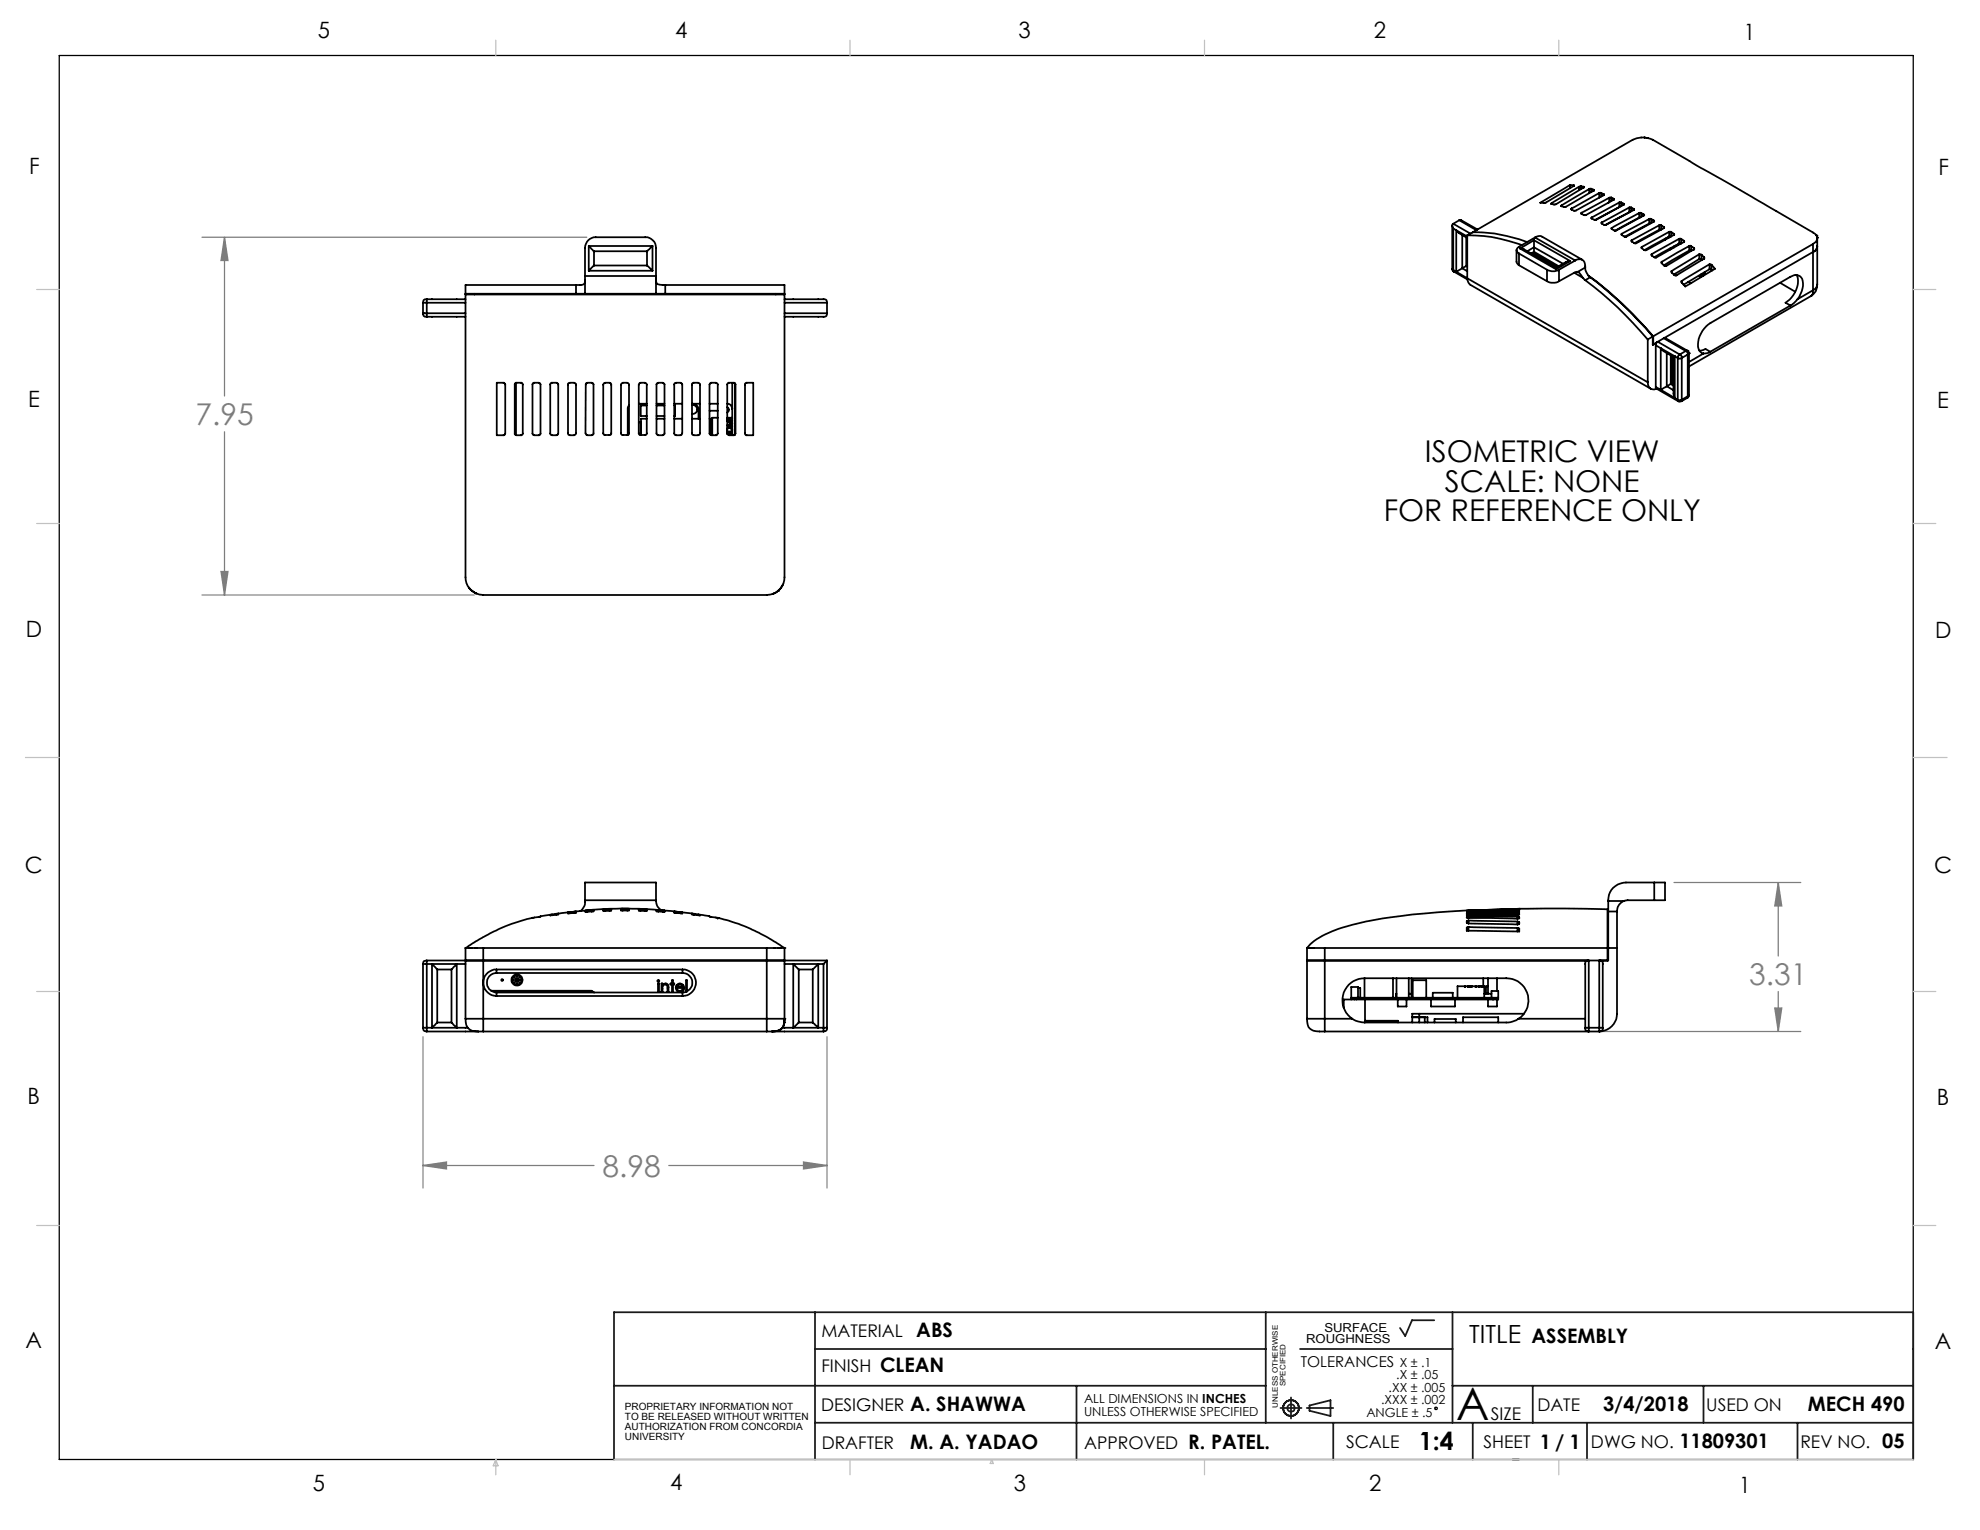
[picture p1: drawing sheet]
<svg xmlns="http://www.w3.org/2000/svg" width="279mm" height="216mm" viewBox="0 0 279 216" stroke-linecap="round" stroke-linejoin="round" font-family="sans-serif">
<g fill="none" stroke="#000" stroke-width=".18">
<path d="M8.4 7.8h261.6v198.2h-261.6z"/>
<circle cx="202.6" cy="198.7" r=".17"/>
</g>
<g fill="none" stroke="#191924" stroke-width=".25">
<path d="M86.6 195.5h92M115 185.2v20.8M115 190.4h63.6M151.9 195.5v10.5M178.6 185.2v15.6M180.7 198.7h3M182.2 197.2v3M183.4 190.4h21.6M184.4 198.7h3.7M184.8 198.3l2.9-.7v2.2l-2.9-.7zM202.4 186.3h-3.2l-.9 2.2-.7-1.1M205 185.2v15.6"/>
<path d="M205 195.5h65M216.3 195.5v5.3M240.4 195.5v5.3M86.6 206v-20.8h183.4v20.8M115 200.8h155M188.1 200.8v5.2M207.8 200.8v5.2M213.4 206h.9M223.9 200.8v5.2M253.6 200.8v5.2"/>
<circle cx="182.2" cy="198.7" r="1.11"/>
<circle cx="182.2" cy="198.7" r=".51"/>
</g>
<g fill="none" stroke="#808080" stroke-width=".18">
<path d="M28.5 33.5h54.3M31.7 33.5l.5 3.3h-1zM31.7 33.5v22.4M31.7 60.9v23.1M28.5 84h38.4M31.2 80.6h1l-.5 3.4zM236.2 124.5h17.9M250.9 124.5l.5 3.3h-1zM250.9 124.5v10.4M250.9 139.9v5.7M59.7 146.3v21.3M116.7 146.3v21.3"/>
<path d="M225.5 145.6h28.6M250.4 142.2h1l-.5 3.4zM59.7 164.5l3.3-.5v1zM59.7 164.5h24.1M94.4 164.5h22.3M113.4 164l3.3 .5-3.3 .5z"/>
</g>
<g fill="none" stroke="#c0c0c0" stroke-width=".18">
<path d="M70 5.7v2.1M119.9 5.7v2.1M170 5.7v2.1M220 5.7v2.1M5.2 40.9h3.2M270 40.9h3.2M5.2 73.9h3.2M270 73.9h3.2M3.6 106.9h4.8M270 106.9h4.7M5.2 139.9h3.2M270 139.9h3.2"/>
<path d="M5.2 172.9h3.2M270 172.9h3.2M70 206v2.1M70 206l.3 .8h-.7zM86.6 206h183.4M119.9 206v2.1M139.9 206l.3 .5h-.5zM170 206v2.1M220 206v2.1"/>
</g>
<path d="M59.7 164.5l3.3-.5v1zM113.4 164l3.3 .5-3.3 .5zM31.7 33.5l.5 3.3h-1zM31.2 80.6h1l-.5 3.4zM250.9 124.5l.5 3.3h-1zM250.4 142.2h1l-.5 3.4z" fill="#808080"/>
<g fill="none" stroke="#000" stroke-width=".25">
<path d="M232 19.4l-1 .1-.6 .2-22.6 13.1M232 19.4h.1M232 19.4l.4 .1M232.4 19.5l.8 .2 10.9 6.3 11.7 6.8 .5 .4M232.4 19.5h.1M82.5 38.9v-3.9a1.51 1.51 0 0 1 1.6-1.5h7a1.51 1.51 0 0 1 1.5 1.5v3.9M82.5 38.9v2.6M82.5 39.5v.4a1.05 1.05 0 0 1-.9 .3h-.3M82.5 38.9h10.1M83.1 34.7l.7 .8M83.1 34.7h9M83.1 34.7v3.5"/>
<path d="M83.1 38.2h9M83.8 37.5l-.7 .7M83.8 35.5v2M83.8 35.5h7.5M83.8 37.5h7.5M91.3 37.5l.8 .7M91.3 35.5v2M92.1 34.7l-.8 .8M92.1 34.7v3.5M92.6 38.9v2.6M92.6 39.2a.76 .76 0 0 0 .5 1h.8M204.9 31.8v6.2"/>
<path d="M204.9 38l.2 .3M204.9 38h.1M204.9 38l.2 .1M205.1 31.6l-.2 .1 .2 .5M205.1 38.1v.2M205.1 32.2l.4 .3M205.1 32.2v5.9M205.1 38.1l.4 .2M205.1 31.6l2.4 1.3M205.1 38.3l2 1.1M205.5 32.5l.4 .4 1.1 .7M205.5 32.5v5.8"/>
<path d="M205.5 32.5l1.5 .9M205.5 38.3l1.5 1M205.9 31.1l.3-.1 2.3 1.4M205.9 31.1l-.8 .5M205.9 31.1l2.5 1.4M206.3 37.9l-.8 .4M206.3 33.2v4.7M206.3 37.9l.7 .4M206.9 37.5l-.6 .4M206.9 33.5v4M206.9 37.5l.1 .1M207 33.2a20.8 20.8 0 0 1 7.7 1.4"/>
<path d="M207 39.3a1.21 1.21 0 0 0 .5 .9l25.4 14.7M207 37.5h-.1M207 39.3l25.5 14.6M207 33.2v6.1M207.8 32.8l-.8 .4M207.8 32.8h.1a19.7 19.7 0 0 1 7.6 1.3M207.8 32.8h.1M214 35.3v1.6l.3 .5M214.3 35.8l4 2.3M214.3 35.8v1.6M214.3 37.4l4 2.3M214.5 35.1l.6 .1 4.5 2.6"/>
<path d="M214.5 35.1l5.1 2.9M216.5 33.9v1M216.5 35.5v.2M216.5 35.7l3.3 2M216.5 35.7l-.2 .2M216.5 33.9l-2 1.2M216.5 33.9l5.1 2.9M216.5 34.9v.6M216.5 34.9l4.1 2.3M216.5 35.5l3.5 2.1M216.5 34.9l-1 .6M216.5 35.5l-.4 .3"/>
<path d="M216.6 33.5l-2.3 1.3a.5 .5 0 0 0-.3 .5 .5 .5 0 0 0 .3 .5M216.6 33.5a.93 .93 0 0 1 1-.1l5.7 3.3M216.6 33.5l5.7 3.3M218.3 38.1a1.8 1.8 0 0 0 1.7 0M218.3 39.7a1.8 1.8 0 0 0 1.7 0M218.3 38.1v1.6M218.9 28.7v.1M219.6 37.8v.2M220 38.1v1.6M220.3 29v.1M221.5 26.1l-4.2 2.5h.8l4-2.4M221.5 26.1h.6"/>
<path d="M221.5 26.1v.5M221.6 36.8l-.6 .2-1.4 .8M221.6 36.8l-2 1.2M221.8 29.4v.2M222.1 26.1v.1M222.1 38.5l-2.1 1.2M222.1 38.5l1.2 .7M222.3 36.8a.86 .86 0 0 1 1-.1 .86 .86 0 0 1 .4 .9v.1M222.3 36.8l-2.3 1.3M222.6 38.4l-.5 .1M222.6 38.4l.2 .1 .5 .7M222.8 26.4l-3.9 2.3"/>
<path d="M222.8 26.4v.4M223.1 26.3l-.3 .1M223.1 26.3l.4 .1M223.1 26.3v.4M223.2 30v.2M223.3 39.2l.4 .3M223.5 26.5l-4 2.4-.6-.1M223.5 26.4v.1M223.7 39.5a50.6 50.6 0 0 1 8.8 8.4M223.7 37.7a1.88 1.88 0 0 0 .7 1.4M223.7 37.7l-1.1 .7M224.2 38.9a58.4 58.4 0 0 1 9.1 8.5"/>
<path d="M224.3 26.7l-4 2.3M224.3 26.7v.6M224.4 39.1a54.4 54.4 0 0 1 8.8 8.4M224.4 39.1l-.7 .4M224.5 26.6l-.2 .1M224.5 26.6l.4 .2M224.5 26.6v.5M224.6 30.7v.1M224.9 26.9l-3.9 2.3-.7-.1M224.9 26.8v.1M225.7 27.2h.3M225.7 27.2l-3.9 2.2"/>
<path d="M225.7 27.2v.7M226 27.2l.3 .2M226 27.2v.5M226 31.4v.1M226.3 27.4v.2l-3.9 2.1-.6-.1M226.3 27.4v.1M227.1 27.9l-3.9 2.1M227.1 27.9v.6l-.1 .1M227.4 27.9h-.3M227.4 27.9l.3 .1M227.4 27.9v.5M227.4 32.2v.1"/>
<path d="M227.7 28.2l-3.9 2.1-.2 .1-.4-.2v-.2M227.7 28v.2M228.5 28.6h.3M228.5 28.6l-3.9 2.1M228.5 29.2l-3.4 1.8M228.5 29.2h.1M228.5 28.6v.6M228.8 28.6l.3 .2M228.8 28.6v.5M228.8 33v.2M229.1 28.9l-3.9 2.1h-.2l-.5-.2 .1-.1M229.1 28.8v.1"/>
<path d="M229.9 29.3h.3M229.9 29.3l-3.9 2.1M229.9 30l-3.4 1.7M229.9 29.3v.7M230 29.9l-.1 .1M230.2 29.3l.3 .2M230.2 29.3v.5M230.3 33.9v.2M230.5 29.6l-3.9 2.1h-.2l-.4-.2M230.5 29.5v.1M231.3 30.1h.3M231.3 30.1l-3.9 2.1"/>
<path d="M231.3 30.7l-3.4 1.9M231.3 30.7h.2M231.3 30.1v.6M231.6 30.1l.4 .2M231.6 30.1v.5M231.7 34.9v.1M232 30.4l-4 2.2-.6-.3M232 30.3v.1M232.7 30.9h.3M232.7 30.9l-3.9 2.1M232.7 31.5l-3.4 1.9M232.7 30.9v.6"/>
<path d="M232.9 31.5h-.2M233 30.9l.4 .2M233 30.9v.6M233.1 35.9v.2M233.1 36.1l.3 .2M233.4 31.3l-3.9 2.1h-.3l-.4-.2M233.4 31.1v.2M234.1 31.8h.3M234.1 31.8l-3.8 2.1M234.1 32.4l-3.5 1.9M234.1 32.4h.3M234.1 31.8v.6"/>
<path d="M234.4 31.8l.4 .2M234.4 31.8v.6M234.5 36.9v.2M234.8 32.2l-4 2.2-.5-.3M234.8 32v.2M234.9 33.7v.2M235 33.7v.1M235.4 33.4l.1 .1M235.5 32.7h.3M235.5 32.7l-3.8 2.2M235.5 33.4l-3.5 1.9M235.5 33.4h.3"/>
<path d="M235.5 32.7v.7M235.6 35.1v.2M235.7 35.1l.1 .1M235.8 32.7l.4 .3M235.8 32.7v.6M235.9 38.2v.3M236.2 33.2l-3.9 2.1h-.2l-.4-.3M236.2 33v.2M236.2 34.8h.1M236.2 34.8v.1M236.3 38.7l.3 .1M237 33.7h.2"/>
<path d="M237 33.7l-3.9 2.2M237 34.4l-3.6 1.9M237 33.7v.7M237.1 34.4v-.1l-.9 .5M237.2 33.7v.7h-.2M237.2 33.7l.4 .3M237.3 39.7v.2M237.6 34.1l-3.9 2.3-.3-.1M237.6 34v.1M238.2 39.8l.4 .2M238.4 34.7h.3M238.4 34.7l-3.9 2.2"/>
<path d="M238.4 35.3l-3.6 2.1M238.4 34.7v.6M238.7 34.7v.7l-.3-.1M238.7 34.7l.3 .3M239 35.2l-3.9 2.3h-.3l-.3-.4M239 35v.2M239.7 38.9l.4 .2M239.8 35.9h.3M239.8 35.9l-3.9 2.3M239.8 36.5l-3.6 2.2M239.8 36.5l.3 .1M239.8 35.9v.6"/>
<path d="M240 38.7l.3 .2M240.1 35.9l.4 .4M240.1 36.6l.1 .1M240.1 35.9v.7M240.5 36.5l-4 2.4-.2-.1-.4-.3M240.5 36.3v.1v.1M240.5 36.3v.2M240.5 38.4a.22 .22 0 0 1-.1 .3 .22 .22 0 0 1-.2-.1M241.2 37.3l.3 .1M241.2 37.3l-3.9 2.4M241.2 38l-3.6 2.2M241.2 38l.3 .1"/>
<path d="M241.2 37.3v.7M241.5 37.4l.5 .5-3.6 2.2-.6 .3-.5-.5M241.5 38.1l.1 .1M241.5 37.4v.7M251.2 39.9l2.1 1.3M253.5 38.8a2.95 2.95 0 0 1-.7 3.2l-.8 .7 .7 .4M255.8 34.4l-22.5 13M255.8 34.4v6.6M256.3 33.2h.1M256.3 33.2l.1 .3M256.4 33.5h.1M256.4 33.7l-.1 .4-.5 .3"/>
<path d="M256.4 34.7a.87 .87 0 0 1-.6 .9l-21.9 12.6M256.4 33.5v6.6M59.7 44.2v.1M59.7 44.2h.1M59.7 42.7h.5M59.7 44.2h.5M59.7 42.7v1.6M59.7 44.3l.1 .3 .4 .1M60.2 42.2v.5M60.2 44.2v.5M60.2 42.2l-.4 .1-.1 .4M60.2 42.7v1.5"/>
<path d="M60.2 42.2h5.5M60.2 42.7h5.5M60.2 44.7h5.5M60.2 44.2h5.5M65.7 41.6h45M65.7 41.5h15.6M67 41.5v.1M70.1 54h1l.2 .2v7l-.2 .2h-1zM72.7 54.1l.1-.1h.8l.2 .2v7l-.2 .2h-.7l-.3-.1zM72.8 54v7.4M75.2 54h.8l.3 .2v7l-.2 .2h-.7l-.3-.2v-7zM77.7 54.1l.1-.1h.7l.3 .2v7l-.1 .2h-.2h-.6l-.3-.2z"/>
<path d="M80.2 54.1l.2-.1h.6l.3 .3v6.8l-.3 .3h-.6l-.2-.2zM81.3 40.2h-15.6v41.3a2.48 2.48 0 0 0 1.4 2.2M81.3 41.5h1.2M81.3 40.2v1.3M82.5 41.5h10.1M82.7 54.1l.2-.1h.6l.2 .2v7l-.2 .2h-.6l-.2-.1-.1-.2zM85.3 54h.7l.3 .2v7l-.2 .2h-.8l-.2-.3v-6.8zM87.7 54.1l.2-.1h.6l.3 .2v7l-.2 .2h-.8l-.2-.2zM88.8 57.2l-.2 .4v3.8M90.1 59.6h.3v1.8M90.1 57h1.2M90.2 54.1l.8-.1 .3 .2v7l-.2 .2h-.8l-.2-.2v-6.9z"/>
<path d="M91.3 59.1h-.8v2.3M91.3 57.2h-.9v1.5h.9M92.6 41.5h1.3M92.6 59.1h1.2M92.6 58.7h1.2M92.6 57.2h1.2M92.6 57h1.2M92.7 54h.8l.3 .2v7l-.3 .2h-.6l-.3-.2v-7zM93.9 40.2h16.8v41.3a2.43 2.43 0 0 1-.6 1.5M93.9 41.5h16.8M93.9 40.2v1.3M95.1 59.1h1.2"/>
<path d="M95.1 57.2h.1v1.5h-.1M95.1 57h1.2M95.2 54.1l.2-.1h.6l.3 .2v6.9l-.3 .3h-.6l-.3-.2zM97.6 57.1a.63 .63 0 0 1 .8 .7 .63 .63 0 0 1-.8 .6M97.6 59.1h1.2M97.7 54.1l.1-.1h.7l.3 .2v7l-.1 .2h-.2h-.6l-.3-.2zM98.8 57h-1.2h.2a.85 .85 0 0 1 .8 .8v1.3M100.1 59.1h.2v2.3M100.1 58h1.2M100.1 57h1.2M100.3 54h.7l.3 .2v7l-.2 .2h-.7l-.3-.2v-6.9zM101.3 58.9h-.8v2.5"/>
<path d="M102.6 57a.72 .72 0 0 1 .7 .7M102.6 57.5a.43 .43 0 0 1 0 .7M102.6 58.9h.7M102.6 59.1h.7M102.6 59.4l.6 .3-.6 .3M103.3 54v7.4M103.3 59.3l-.7 .1M103.3 59.4h-.5l.5 .3M103.3 59.8l-.5 .2 .5 .1M103.7 54.1v7.2M105.2 54.1l.1-.1h1v7.4h-1l-.2-.2zM109.5 41.5v.1"/>
<path d="M110.7 42.2h5.5a.4 .4 0 0 1 .5 .5M110.7 42.7h6M110.7 44.2h6M116.7 44.2v.2a.35 .35 0 0 1-.5 .3h-5.5M116.7 42.7v1.5M232.5 53.9a.85 .85 0 0 0 .3 .9 .85 .85 0 0 0 1 .1M232.5 47.9v6M233.2 47.5l-.7 .4M233.2 47.5v1.1l.7-.4M233.3 47.4v1.2h-.1M233.6 54.6l.1 .2 3.1 1.8h.5M233.6 48.7l.8 .4"/>
<path d="M233.6 48.7v5.9M233.6 54.6l.8 .4M233.9 48.2l-.1 .2-.2 .3M233.9 48.2l3.1 1.8M234.4 49.1l.4 .5 1.3 .8M234.4 49.1l1.9 1.2M234.4 49.1v5.9M234.4 55l1.9 1.2M235.2 54.5l-.8 .5M235.2 49.8v4.7M235.2 54.5l.9 .6M235.8 54.2l-.6 .3"/>
<path d="M235.8 50.2v4M235.8 54.2l.3 .2M235.9 54.1l-.1 .1M235.9 50.2v3.9M235.9 54.1l.2 .1M236.1 50.4v5.2l.2 .6M236.1 53l-.2 .1M236.1 52.3l-.2 .2M236.3 50.3l-.2 .1M236.3 50.3l.4 .2M236.3 56.2l.4 .2M236.3 50.3v5.9"/>
<path d="M236.7 50.5l.3 .1 .3-.1M236.7 56.4h.6M236.7 56.4l.2 .2M236.7 50.5v5.9M237 50l-.1 .2-.2 .3M237 50l.3 .2v.3M237.3 56.4v.2M237.3 50.5v5.9M237.9 49.5l.2 .2 .1 .3M237.9 49.5l-.9 .5M238.1 49.5l.2 .3M238.1 49.5h.1"/>
<path d="M238.1 49.5l-3.2-1.8h-.1l3.1 1.8M238.1 49.5h-.2M238.1 56.1l-.8 .5M238.2 55.9l-.1 .2M238.2 50l-.9 .5M238.2 50v5.9M238.2 55.9l-.9 .5M238.3 49.8v6M238.3 55.8l-.2 .3M238.3 49.8h.1M238.3 49.8l-.1 .2M238.3 55.8l-.1 .1"/>
<path d="M239.8 49.5l.9-.3 .6 .4M240.4 49.9l-2.1 1.2M241.3 49.6l-.2 .2-.7 .1M252.7 43.1l-11.4 6.5M253.6 42.2a2.99 2.99 0 0 0 .6-3 1.08 1.08 0 0 0-1.5-.1l-11.3 6.5a3.7 3.7 0 0 0-1.7 3.6 .92 .92 0 0 0 .7 .7M253.6 42.2l-.9 .9M255.6 41.7l-17.3 10M255.8 41v.5l-.2 .2M255.8 41l-2.2 1.2M256.4 40.1a1.74 1.74 0 0 1-.8 1.6M256.4 40.1a.97 .97 0 0 1-.6 .9M102.6 61.2v-7l.2-.2h.8l.2 .2v7l-.2 .2h-.7"/>
<path d="M102.6 61.2l.3 .2M102.6 60.6a.36 .36 0 0 1 .5-.2 .36 .36 0 0 1 .2 .5l-.7-.1M102.6 60.4a.4 .4 0 0 1 .5-.1 .4 .4 0 0 1 .2 .4M102.6 61h.7M102.6 61.2h.7M102.6 61.2h.3v.2M102.6 60.1l.7 .1M103.3 61.2h-.4v.2M66.1 82.9l1.1 .8M67.1 83.7h.1M109.5 83.6l-.5 .2M109.8 83.4h.1"/>
<path d="M109.8 83.4a2.46 2.46 0 0 1-1.6 .6h-40l-1.1-.3M110.1 83.1l-.4 .4M110.1 83l-.3 .4M110.5 82.5l-.4 .5M59.7 136h.5M59.7 136v9M60.2 135.5h56.5M60.2 135.5v.5M60.2 135.5l-.4 .1-.1 .4M60.2 136h5.5M60.2 136v9M61.7 136.8l-.7-.8v9l.7-.7"/>
<path d="M61.7 136.8h2M61.7 136.8v7.5M63.7 136.8l.8-.8v9l-.8-.7M63.7 136.8v7.5M65.7 133.8h.1M65.7 133.8h1.4M65.7 133.8v10M67.1 133.8h.1M67.1 133.8h1.1M68.2 133.8v10M68.2 133.8h40M69.3 139.8h14.2l.4 .3"/>
<path d="M70.1 136.8a1.87 1.87 0 0 0-1.9 1.9 1.87 1.87 0 0 0 1.9 1.8M70.1 137.3a1.38 1.38 0 0 0-1.4 1.4 1.38 1.38 0 0 0 1.4 1.4M70.1 136.8h26.2M70.1 137.3h26.2M70.1 136.8v.5M72.6 137.7h.2l.2 .1a.19 .19 0 0 1 .2-.1 .19 .19 0 0 1 .1 .2 .19 .19 0 0 1 .3 .1 .19 .19 0 0 1-.2 .3 .19 .19 0 0 1 .2 .2 .19 .19 0 0 1-.3 .1 .19 .19 0 0 1-.1 .3 .19 .19 0 0 1-.2-.1 .19 .19 0 0 1-.3 .1 .19 .19 0 0 1-.1-.3 .19 .19 0 0 1-.2-.1 .19 .19 0 0 1 .1-.2 .19 .19 0 0 1-.1-.3 .19 .19 0 0 1 .2-.1zM77.6 129.1l-2.5 .4a26.9 26.9 0 0 0-7.9 3.3l-1.5 1M77.6 129.1v.1h.3M77.9 129l-.3 .1M77.9 129v.2M78.5 128.9l-.1 .1M78.5 128.9h.3v.1l-.3 .1"/>
<path d="M78.5 128.9l-.6 .1M78.5 129.1l-.6 .1M78.5 128.9v.2M78.7 128.9a61.8 61.8 0 0 1 19.1 0M80.4 128.7h-.2v.2h.2M80.4 128.7v.2M81 128.7l.3-.1v.2h-.3M81 128.7h-.6M81 128.8l-.6 .1M81 128.7v.1M82.5 127a1.52 1.52 0 0 1-.7 1.6M82.5 127v-2.5h10.1v2.5"/>
<path d="M82.5 127h10.1M82.9 128.5h-.2l-.1 .2h.3M82.9 128.5v.2M83.5 128.4h.2v.2h-.2M83.5 128.4l-.6 .1M83.5 128.6l-.6 .1M83.5 128.4v.2M85.4 128.3h-.3l.1 .3h.2M85.4 128.3v.3M86 128.3h.3v.2h-.3M86 128.3h-.6M86 128.5l-.6 .1"/>
<path d="M86 128.3v.2M87.9 128.2l-.3 .1v.2h.3M87.9 128.2h.6M87.9 128.5h.6M87.9 128.2v.3M88.5 128.2h.3v.3h-.3M88.5 128.2v.3M90.4 128.3h-.3l.1 .2h.2M90.4 128.3h.6M90.4 128.5l.6 .1M90.4 128.3v.2M91 128.3h.3v.3h-.3"/>
<path d="M91 128.3v.3M92.6 127v.4a1.36 1.36 0 0 0 .7 1M92.9 138.8h.1v1.1h-.1zM92.9 128.4h-.3v.2h.3M92.9 128.4l.6 .1M92.9 128.6l.6 .1M92.9 128.4v.2M93.3 138.8h.2v.2a.49 .49 0 0 1 .8 0v.9h-.1v-.5a.39 .39 0 0 0-.4-.5 .39 .39 0 0 0-.3 .6v.4h-.2zM93.5 128.5h.3v.2h-.3M93.5 128.5v.2M94.8 138.3h.2v.5h.1v.1h-.1v1h-.2v-1h-.2v-.1h.2zM95.4 128.7l-.3-.1v.2h.3"/>
<path d="M95.4 128.7h.6M95.4 128.8l.6 .1M95.4 128.7v.1M95.5 139a.6 .6 0 0 1 .7-.2 .6 .6 0 0 1 .4 .6h-1.1l.2 .3a.43 .43 0 0 0 .6-.1l.2 .1a.6 .6 0 0 1-.9 .2 .6 .6 0 0 1-.1-.9zM95.6 139.1l.2-.1a.44 .44 0 0 1 .6 .2h-.9zM96 128.7h.2l.1 .2h-.3M96 128.7v.2M96.3 136.8a1.87 1.87 0 0 1 1.9 1.9 1.87 1.87 0 0 1-1.9 1.8M96.3 137.3a1.38 1.38 0 0 1 1.4 1.4 1.38 1.38 0 0 1-1.4 1.4M96.3 136.8v.5M96.8 139.9h.1M96.9 139.9v-1.6h-.1v1.6"/>
<path d="M97.9 128.9h-.3v.1l.3 .1M97.9 128.9l.6 .1M97.9 129.1l.6 .1M97.9 128.9v.2M97.9 128.9l.1 .1M98.5 129l.3 .1M98.5 129v.2M98.8 129.1l2.5 .4M98.8 129.1v.1h-.3M101.3 129.5a28.2 28.2 0 0 1 9.4 4.3M101.3 129.5h.1M101.3 129.6h.1"/>
<path d="M108.2 133.8h2.5M108.2 133.8v10M109.8 133.8h.1M110.7 133.8h.1M110.7 133.8v10M110.7 136h5.5M112.7 136.8l-.8-.8v9l.8-.7M112.7 136.8h2M112.7 136.8v7.5M114.7 136.8l.8-.8v9l-.8-.7M114.7 136.8v7.5M116.2 136v9"/>
<path d="M116.7 135.5l-.5 .5M116.7 135.5v9.5M184.4 133.8h.3M184.4 133.8v10M184.4 133.8h.1M184.7 133.8h2.2M184.7 133.8h.1M185 133.8h.1M186.9 133.8h39.9M186.9 133.8v10M191.6 139.4h.3v1.4M192.5 138h20a3.1 3.1 0 0 1 3 2.3 3.1 3.1 0 0 1-1.2 3.5"/>
<path d="M192.5 138a3.1 3.1 0 0 0-3 2.3 3.1 3.1 0 0 0 1.3 3.5M192.5 138v2.8M196.6 138v2.8M197.1 138v2.8M198.8 138v2.8M199.2 138v2.8M206.7 139.2v.1l.1-.1M207 129.5h.2M207 129.5h.1M207 128.5a86.6 86.6 0 0 0-16.1 2 13.6 13.6 0 0 0-6 2.7l-.5 .6M207 128.5h.3M207 128.5h.1"/>
<path d="M207.2 139.2v.1v-.1M207.2 130.8l-.2 .1v.4l7.4 .1v-.4h-.3M207.2 130.8l6.9 .2M207.2 129.9l6.9 .1M207.2 129.9l-.2 .1v.2l.2 .1M207.2 130.3l6.9 .2M207.2 129.3h6.9M207.2 129.3l-.2 .1v.1M207.2 129.5l6.9 .1M207.2 129.3v.2M207.2 129.9v.4M207.2 130.8v.5"/>
<path d="M207.3 129l-.3 .1 .2 .1M207.3 128.8h-.3l.3 .1M207.3 128.6h-.3l.3 .1M207.3 128.5l-.3 .1 .3-.1M207.3 129l-.1 .2M207.3 128.5h.1M207.3 128.6v.1M207.3 128.8v.1M207.4 139.2v.1h.3v-.1M207.5 139.2v.1M207.6 139.2v.1M208.2 139.2v.1l.1-.1"/>
<path d="M208.6 139.2v.1l.1-.1M208.7 139.2h.1M209 139.2v.1l.1-.1M209.3 139.2v.1v-.1M209.3 138v1.2M210 138v2.2M210 139.2h-.3v1M211.2 138v1.8M214.1 130l.3 .1v.3l-.3 .1M214.1 129.3l.3 .1v.2h-.3M214.1 128.9h.3v.1l-.3 .1M214.1 128.9l-6.8 .1"/>
<path d="M214.1 129.1l-6.9 .1M214.1 128.6l.3 .1-.3 .1M214.1 128.6l-6.8 .2M214.1 128.8l-6.8 .1M214.1 128.4h.3l-.3 .1M214.1 128.4l-6.8 .2M214.1 128.5l-6.8 .2M214.1 128.3h.3h-.3M214.1 128.3l-6.8 .2M214.1 128.3h.1M214.1 128.4v.1M214.1 128.6v.2"/>
<path d="M214.1 128.9v.2M214.1 129.3v.3M214.1 130v.5M214.1 131v.4M214.4 128.2h6.4l6 .1v5.5M214.4 128.2l-.3 .1M214.4 128.2h.1M226.8 133.8v1.7M226.9 133.8v1.7h-42.5M226.9 128.6v5.2M226.9 127.1v1.5M226.9 133.8h1.3"/>
<path d="M226.9 128.6h1.3M226.9 127.1h2.3M228.2 133.8v9.3a2.38 2.38 0 0 1-2.5 2.4v-.5M228.2 128.6v5.2M229.2 127.1a1.49 1.49 0 0 0-1 1.5M233.4 124.5h1.5v2.5h-1.5M233.4 124.5h-4a2.48 2.48 0 0 0-2.5 2.6M233.4 127h-3.8l-.4 .1M233.4 124.5v2.5M59.7 145h.5M59.7 145l.1 .4 .4 .2M60.2 145v.6"/>
<path d="M60.2 145.6h7.3M60.2 145h5.8M61.7 144.3h2M65.7 143.8h2.5M65.7 143.8a1.54 1.54 0 0 0 1.8 1.8M67.5 145.6h.7M68.2 143.8v1.8M68.2 145.6h40M68.2 143.8h40M70.1 140.5h26.2M70.1 140.1v.4M70.1 140.1h26.2"/>
<path d="M96.3 140.1v.4M108.2 143.8v1.8M108.2 143.8h2.5M108.2 145.6h.7M108.9 145.6h.1M108.9 145.6h7.3M110.4 145a1.86 1.86 0 0 1-1.5 .6M110.4 145h5.8M110.7 144.3h.1M110.7 143.8h.1M110.7 143.8a1.61 1.61 0 0 1-.6 1.5l-.3 .2-.9 .1M110.7 143.8v.5"/>
<path d="M110.7 143.8l-.1 1-.2 .2M112.7 144.3h2M116.2 145h.5M116.2 145v.6M116.7 145v.3l-.5 .3M184.4 143.8h2.5M184.4 143.8a1.61 1.61 0 0 0 .7 1.5l.6 .2 1.2 .1M186.9 143.8v1.8M186.9 145.6h38.8M186.9 143.8h3.9M190.7 140.8h.7M190.8 143.8l.5 .2 1.2 .3h20.3l1.2-.3 .3-.2"/>
<path d="M191.4 140.8v.2M191.4 140.8h19.3M191.6 140.8v-1.5h-.9v1.7M192.6 141h-3v1.2M192.6 141v3.3M192.6 141h18.1M192.6 144h4.7v.3M197.1 140.2l-.1 .6M197.2 141v1h1.3v-1M198.8 140.2h.4M199.3 143.5h2.1v.8M199.4 140.8v-2.5h1.9v2.5"/>
<path d="M200.3 143.1h-1v1.2M200.3 143.1v1.2M200.3 143.1h14.8M201 143.5v.8M201.9 141v1h3.4v-1M202.2 140.8v-.7h2.8v.7M202.4 144.3v-.5h3v.5M205.7 140.8v-1.6h3.7v1.6M206.4 144.3v-.8h5v.8M209.4 140.2h1.1M210 141v1h1.2v-1M210.5 140.8v-1h.9v1.2h-.7"/>
<path d="M210.7 140.8h.7M210.7 140.8v.2M214.3 143.8h9.4M223.7 145v-9a.4 .4 0 0 1 .5-.5v9.5M223.7 145h.5M223.7 145v.3l.4 .2M224.2 145v.6M224.2 145h1.5M225.7 145h.5M225.7 145v-9.5l.2 .1a.35 .35 0 0 1 .3 .4v9M226.2 145l-.1 .3-.4 .2"/>
<circle cx="70.9" cy="138.3" r=".13"/>
<circle cx="72.9" cy="138.3" r=".78"/>
<circle cx="72.9" cy="138.3" r=".25"/>
<circle cx="73" cy="138.3" r=".14"/>
<circle cx="92.9" cy="138.4" r=".13"/>
</g>
<text font-size="6.3" x="205.5" y="200.4">A</text>
<g font-size="4.2" fill="#808080">
<text x="27.6" y="60">7.95</text>
<text x="246.8" y="139">3.31</text>
<text x="85" y="166">8.98</text>
</g>
<g font-size="4.2">
<text x="201.1" y="65.2">ISOMETRIC VIEW</text>
<text x="203.9" y="69.4">SCALE: NONE</text>
<text x="195.3" y="73.5">FOR REFERENCE ONLY</text>
</g>
<g font-size="3.5">
<text x="207.3" y="189.5">TITLE</text>
<text x="200.2" y="204.7">1:4</text>
</g>
<g font-size="3.2">
<text x="44.8" y="5.4">5</text>
<text x="95.3" y="5.3">4</text>
<text x="143.7" y="5.4">3</text>
<text x="193.9" y="5.4">2</text>
<text x="246.1" y="5.7">1</text>
<text x="4.1" y="24.5">F</text>
<text x="273.5" y="24.7">F</text>
<text x="4" y="57.5">E</text>
<text x="273.4" y="57.6">E</text>
<text x="3.6" y="89.8">D</text>
<text x="273.1" y="90">D</text>
<text x="3.5" y="123.1">C</text>
<text x="272.9" y="123.3">C</text>
<text x="3.9" y="155.7">B</text>
<text x="273.3" y="155.9">B</text>
<text x="3.6" y="190.2">A</text>
<text x="273" y="190.3">A</text>
<text x="44.2" y="210.4">5</text>
<text x="94.6" y="210.3">4</text>
<text x="143.1" y="210.4">3</text>
<text x="193.2" y="210.3">2</text>
<text x="245.4" y="210.6">1</text>
</g>
<g font-size="2.8">
<text x="129.3" y="188.7">ABS</text>
<text x="216.1" y="189.5">ASSEMBLY</text>
<text x="124.2" y="193.6">CLEAN</text>
<text x="128.5" y="199.2">A. SHAWWA</text>
<text x="226.2" y="199.2">3/4/2018</text>
<text x="255.1" y="199.2">MECH 490</text>
<text x="128.5" y="204.5">M. A. YADAO</text>
<text x="167.7" y="204.5">R. PATEL.</text>
<text x="217.3" y="204.4">1 / 1</text>
<text x="237" y="204.4">11809301</text>
<text x="265.6" y="204.4">05</text>
</g>
<g font-size="2.5">
<text x="115.9" y="188.7">MATERIAL</text>
<text x="115.9" y="193.6">FINISH</text>
<text x="115.9" y="199.2">DESIGNER</text>
<text x="210.4" y="200.4">SIZE</text>
<text x="216.9" y="199.2">DATE</text>
<text x="240.8" y="199.2">USED ON</text>
<text x="115.9" y="204.5">DRAFTER</text>
<text x="153" y="204.5">APPROVED</text>
<text x="189.9" y="204.3">SCALE</text>
<text x="209.4" y="204.4">SHEET</text>
<text x="224.5" y="204.4">DWG NO.</text>
<text x="254" y="204.4">REV NO.</text>
</g>
<text font-size="2.1" x="183.6" y="192.8">TOLERANCES</text>
<g font-size="1.8">
<text x="196" y="196.4">.XX ± .005</text>
<text x="197" y="194.6">.X ± .05</text>
<text x="197.5" y="192.8">X ± .1</text>
<text x="153" y="198">ALL DIMENSIONS IN INCHES</text>
<text x="153" y="199.8">UNLESS OTHERWISE SPECIFIED</text>
<text x="192.8" y="199.9">ANGLE ± .5</text>
<text x="194.9" y="198.1">.XXX ± .002</text>
</g>
<g font-size="1.7">
<text x="184.3" y="189.6">ROUGHNESS</text>
<text x="186.9" y="187.9">SURFACE</text>
</g>
<g font-size="1.4">
<text x="88.2" y="199">PROPRIETARY INFORMATION NOT</text>
<text x="88.2" y="200.4">TO BE RELEASED WITHOUT WRITTEN</text>
<text x="88.2" y="201.8">AUTHORIZATION FROM CONCORDIA</text>
<text x="88.2" y="203.3">UNIVERSITY</text>
</g>
<g font-size="1.1">
<text x="181.4" y="195.6" transform="rotate(-90 181.4 195.6)">SPECIFIED</text>
<text x="180.3" y="198.6" transform="rotate(-90 180.3 198.6)">UNLESS OTHERWISE</text>
</g>
</svg>
